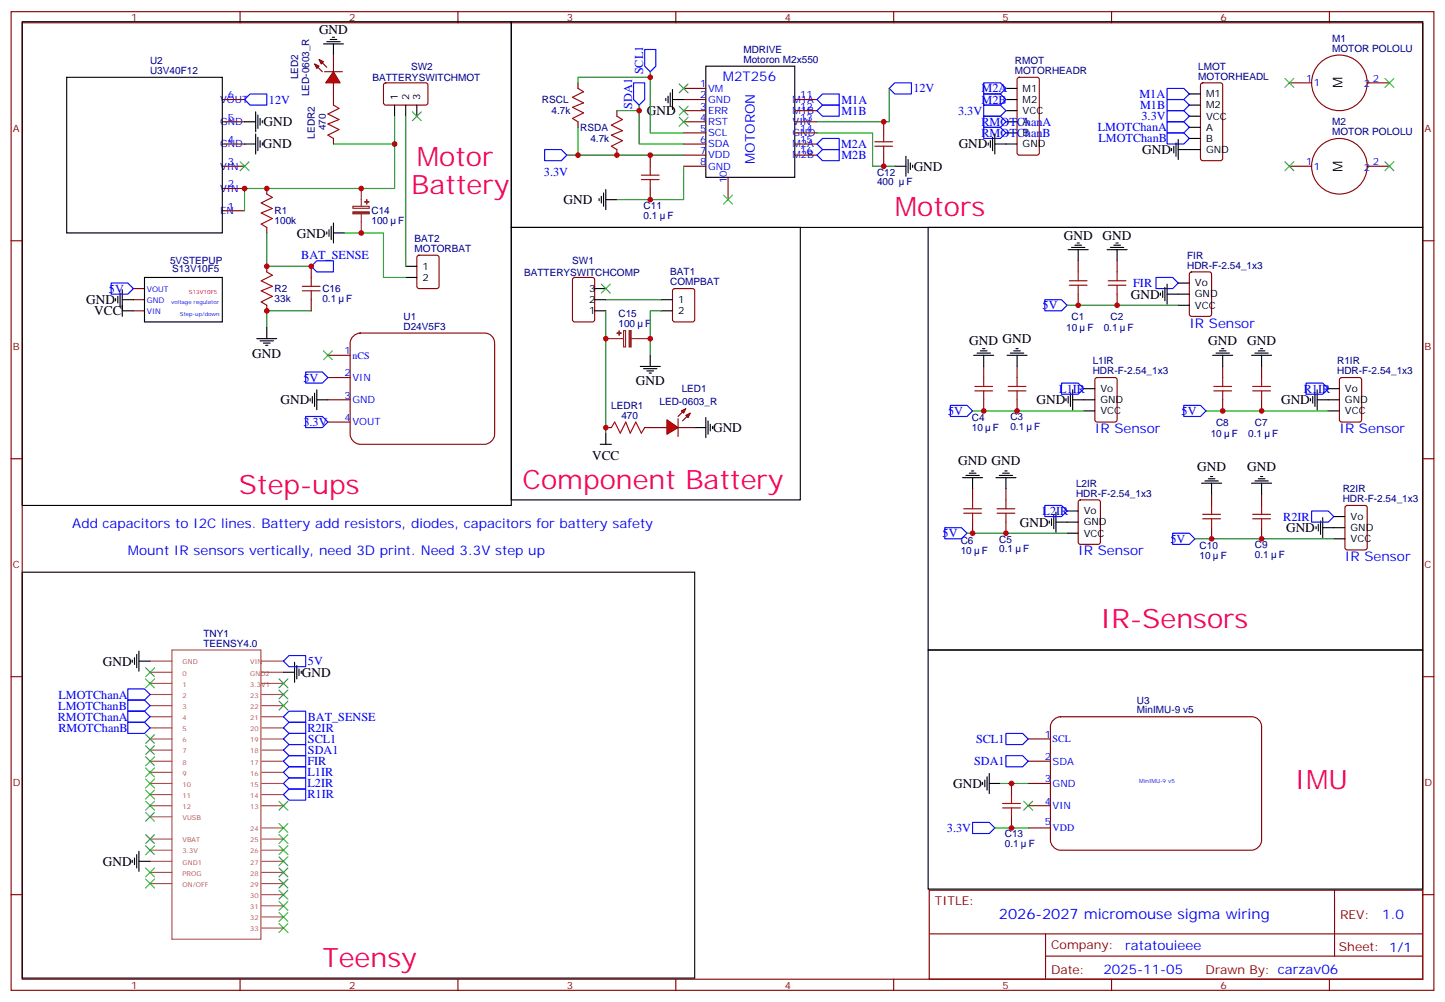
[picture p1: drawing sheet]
<svg xmlns="http://www.w3.org/2000/svg" width="459mm" height="318mm" viewBox="0 0 459 318" stroke-linecap="round" stroke-linejoin="round" font-family="sans-serif">
<g fill="none" stroke="#870000" stroke-width=".35">
<path d="M3.5 3.7h451.6v310.4h-451.6zM7.1 7.2h444.5v303.4h-444.5zM76.2 3.7v3.5M145.3 3.7v3.5M214.5 3.7v3.5M283.6 3.7v3.5M352.8 3.7v3.5M421.9 3.7v3.5M70.6 31.6h7M70.6 38.6h7M217 28h7M217 31.6h7"/>
<path d="M217 35.1h7M217 38.6h7M252.2 31.6h7.1M252.2 35.1h7.1M252.2 38.6h7.1M323 24.7l.5-.2h5.6l.7 .4v23.6l-.4 .7h-5.9l-.7-.4v-23.6zM381.2 26.5l.5-.2h5.6l.7 .4 .1 23.6-.5 .6-5.9 .1-.6-.5-.1-23.5zM409.2 26.3h7.1M433.9 26.3h7.1M70.6 45.7h7M70.6 52.7h7M70.6 59.8h7"/>
<path d="M217 42.2h7M217 45.7h7M217 49.2h7M217 52.7h7M231.1 56.3v7M252.2 42.2h7.1M252.2 45.7h7.1M252.2 49.2h7.1M409.2 52.7h7.1M433.9 52.7h7.1M3.5 76.4h3.6M70.6 66.9h7"/>
<path d="M451.6 76.4h3.5M42.3 91.5h3.6M42.3 95.1h3.6M42.3 98.6h3.6M132.5 81.2l.5-.2h5.6l.7 .4v9.4l-.4 .7h-5.9l-.7-.4v-9.4zM181.9 88.2l.5-.2h5.6l.7 .4v13l-.4 .7h-5.9l-.7-.4v-13zM213.7 91.8l.4-.3h5.7l.6 .5 .1 9.4-.5 .7h-5.9l-.6-.4-.1-9.4zM3.5 145.5h3.6M451.6 145.5h3.5M3.5 214.7h3.6M451.6 214.7h3.5M3.5 283.8h3.6"/>
<path d="M294.9 282.4h156.7v28.2h-156.7zM295 296.2h156.4M331.8 296.2v14.2M423.5 282.4l.1 20.9M451.6 283.8h3.5M76.2 310.6v3.5M145.3 310.6v3.5M214.5 310.6v3.5M283.6 310.6v3.5M331.8 303.3h119.6M352.8 310.6v3.5M421.9 310.6v3.5"/>
<circle cx="425.1" cy="26.3" r="8.8"/>
<circle cx="425.1" cy="52.7" r="8.8"/>
</g>
<g fill="none" stroke="#a64a4a" stroke-width=".35">
<path d="M47.6 209.7h7M47.6 213.3h7M47.6 216.8h7M54.6 206.2h28.2v91.7h-28.2zM83 209.7h7M83 213.3h7M83 216.8h7M47.6 220.3h7M47.6 223.8h7M47.6 227.4h7M47.6 230.9h7M47.6 234.4h7"/>
<path d="M47.6 237.9h7M83 220.3h7M83 223.8h7M83 227.4h7M83 230.9h7M83 234.4h7M83 237.9h7M47.6 241.5h7M47.6 245h7M47.6 248.5h7M47.6 252.1h7M47.6 255.6h7"/>
<path d="M47.6 259.1h7M83 241.5h7M83 245h7M83 248.5h7M83 252.1h7M83 255.6h7M47.6 266.2h7M47.6 269.7h7M47.6 273.2h7M47.6 276.8h7M83 266.2h7M83 269.7h7"/>
<path d="M83 273.2h7M83 276.8h7M83 262.6h7M47.6 280.3h7M83 280.3h7M83 294.4h7M83 283.8h7M83 287.3h7M83 290.9h7"/>
</g>
<g fill="none" stroke="#000" stroke-width=".35">
<path d="M21.2 24.5h49.4v49.4h-49.4zM224 21h28.2v35.3h-28.2zM319.3 28h3.5M319.3 31.6h3.5M319.3 35.1h3.5M319.3 38.6h3.5M377.5 29.8h3.5M377.5 33.3h3.5M377.5 36.9h3.5M319.3 42.2h3.5M319.3 45.7h3.5M377.5 40.4h3.5"/>
<path d="M377.5 43.9h3.5M377.5 47.4h3.5M103.7 73.6v.7M104.4 72.8v2.2M105.1 71.8v4.2M105.8 73.9h3.6M105.8 70.7v6.4M190.1 63v.7M190.9 62.3v2.1M191.6 61.2v4.2M192.3 63.3h3.5M192.3 60.1v6.4"/>
<path d="M36.7 94.7v.7M37.4 94v2.1M38.1 93v4.2M38.8 95.1h3.5M38.8 98.6h3.5M38.8 91.9v8.5M45.9 88h24.7v14.1h-24.7zM128.8 84.5h3.5M128.8 88h3.5M188.7 95.1h3.6M188.7 98.6h3.6M188.7 91.5h3.6"/>
<path d="M209.9 95.1h3.5M209.9 98.6h3.5M203.2 116.2h6.3M204.3 116.9h4.2M205.3 117.7h2.1M206 118.4h.7M206.4 112.7v3.5M192.3 137.4v3.5M338.3 126.5v.7M339 125.8v2.1M339.7 124.7v4.2M340.4 126.8h3.6"/>
<path d="M340.4 123.6v6.4M415.9 126.5v.7M416.6 125.8v2.1M417.3 124.7v4.2M418 126.8h3.6M418 123.6v6.4M190.5 140.9h3.5M333 165.3v.7M333.7 164.6v2.1M334.4 163.5v4.2M335.1 165.6h3.6M335.1 162.5v6.3"/>
<path d="M417.7 167v.7M418.4 166.3v2.2M419.1 165.3v4.2M419.8 167.4h3.5M419.8 164.2v6.4M42 209.4v.7M42.7 208.7v2.1M43.4 207.6v4.2M44.1 209.7h3.5M44.1 206.6v6.3M90 213.3h3.5M93.5 210.1v6.3"/>
<path d="M94.2 211.1v4.3M94.9 212.2v2.1M95.6 212.9v.7"/>
</g>
<g fill="none" stroke="#00f" stroke-width=".35">
<path d="M204.6 15.7h3.5v5.3l-1.7 1.8-1.8-1.8zM79.4 29.8h5.3v3.5h-5.3l-1.8-1.7zM201.1 26.3h3.5v5.3l-1.8 1.7-1.7-1.7zM259.3 31.6l1.8-1.8h5.2v3.5h-5.2zM259.3 35.1l1.8-1.8h5.2v3.6h-5.2zM312.2 36.9h5.3l1.8 1.7-1.8 1.8h-5.3zM312.2 26.3h5.3l1.8 1.7-1.8 1.8h-5.3zM312.2 29.8h5.3l1.8 1.8-1.8 1.7h-5.3zM370.4 31.6h5.3l1.8 1.7-1.8 1.8h-5.3zM370.4 28h5.3l1.8 1.8-1.8 1.8h-5.3zM370.4 38.6h5.3l1.8 1.8-1.8 1.8h-5.3zM259.3 45.7l1.8-1.8h5.2v3.5h-5.2z"/>
<path d="M259.3 49.2l1.8-1.8h5.2v3.6h-5.2zM312.2 40.4h5.3l1.8 1.8-1.8 1.7h-5.3zM370.4 42.2h5.3l1.8 1.7-1.8 1.8h-5.3zM35.3 89.8h5.3l1.7 1.7-1.7 1.8h-5.3zM331.6 95.1h5.3l1.8 1.7-1.8 1.8h-5.3zM366.9 88h5.3l1.7 1.8-1.7 1.7h-5.3zM336.9 121.5h5.3l1.8 1.8-1.8 1.8h-5.3zM414.5 121.5h5.3l1.8 1.8-1.8 1.8h-5.3zM331.6 160.3h5.3l1.8 1.8-1.8 1.8h-5.3zM416.3 162.1h5.3l1.7 1.8-1.7 1.7h-5.3zM90 234.4l1.7-1.7h5.3v3.5h-5.3zM90 237.9l1.7-1.7h5.3v3.5h-5.3z"/>
<path d="M90 241.5l1.7-1.8h5.3v3.5h-5.3zM90 245l1.7-1.8h5.3v3.6h-5.3zM90 248.5l1.7-1.7h5.3v3.5h-5.3zM90 252.1l1.7-1.8h5.3v3.5h-5.3z"/>
</g>
<path d="M407.8 24.9l2.8 2.8M410.6 24.9l-2.8 2.8M439.6 24.9l2.8 2.8M442.4 24.9l-2.8 2.8M407.8 51.3l2.8 2.9M410.6 51.3l-2.8 2.9M439.6 51.3l2.8 2.9M442.4 51.3l-2.8 2.9M190.9 90.1l2.8 2.9M193.7 90.1l-2.8 2.9" fill="none" stroke="#3c3" stroke-width=".35"/>
<path d="M334.2 228.6a3.4 3.4 0 0 1 2.3-1.2h60.7a3.2 3.2 0 0 1 3.2 3.1v36a3.4 3.4 0 0 1-3.2 3.2h-60.7a3.4 3.4 0 0 1-3.1-3.2v-36l.1-.7z" fill="#fff" stroke="#870000" stroke-width=".35"/>
<g fill="none" stroke="#870000" stroke-width=".35">
<path d="M105.8 31.6v1.7M121.9 26.5l.5-.2h13l.4 .7v5.9l-.7 .4h-13l-.4-.7v-5.6zM183.4 26.3v1.7M183.4 38.6v1.8M195.8 35.1v1.8M105.8 43.9v1.8M195.8 47.4v1.8M377.7 86.5l.5-.2h5.6l.7 .4v13l-.4 .6-5.9 .1-.7-.5v-12.9zM347.7 120l.5-.2h5.6l.7 .4v13l-.4 .6-5.9 .1-.7-.5v-12.9zM425.3 120l.5-.2h5.6l.7 .4 .1 13-.5 .6-5.9 .1-.6-.5-.1-12.9zM192.3 135.6h1.7M204.6 135.6h1.8"/>
<path d="M342.4 158.8l.5-.2h5.6l.7 .4v13l-.4 .6-5.9 .1-.7-.5v-12.9zM427.1 160.5l.5-.2h5.6l.7 .5v12.9l-.4 .7h-5.9l-.7-.4v-13zM326.3 234.4h7.1M326.3 241.5h7.1M326.3 248.5h7.1M326.3 255.6h7.1M326.3 262.6h7.1"/>
</g>
<g fill="none" stroke="#00f" stroke-width=".35">
<path d="M282.2 28l1.8-1.7h5.3v3.5h-5.3zM312.2 33.3h5.3l1.8 1.8-1.8 1.8h-5.3zM370.4 35.1h5.3l1.8 1.8-1.8 1.7h-5.3zM172.9 47.4h5.3l1.7 1.8-1.7 1.8h-5.3zM40.6 218.5h5.3l1.7 1.8-1.7 1.8h-5.3zM90 209.7l1.7-1.7h5.3v3.5h-5.3zM40.6 222.1h5.3l1.7 1.7-1.7 1.8h-5.3zM40.6 225.6h5.3l1.7 1.8-1.7 1.7h-5.3zM40.6 229.1h5.3l1.7 1.8-1.7 1.8h-5.3zM90 230.9l1.7-1.8h5.3v3.6h-5.3zM319.3 232.7h5.3l1.7 1.7-1.7 1.8h-5.3zM319.3 239.7h5.3l1.7 1.8-1.7 1.7h-5.3z"/>
<path d="M308.7 260.9h5.3l1.7 1.7-1.7 1.8h-5.3z"/>
</g>
<g fill="none" stroke="#000" stroke-width=".35">
<path d="M7.1 6.9h155.2v153.4h-155.2zM102.7 13.9h6.3M103.7 13.2h4.2M104.8 12.5h2.1M105.5 11.8h.7M105.8 13.9v3.6M162.3 6.9h289.3v65.2h-289.3zM77.6 38.6h3.5M81.1 35.5v6.3M81.8 36.5v4.2M82.5 37.6v2.1M83.3 38.3v.7"/>
<path d="M125.2 33.3v3.6M128.8 33.3v3.6M132.3 33.3v3.6M211.3 31.2v.7M212 30.5v2.1M212.7 29.5v4.2M213.4 31.6h3.6M213.4 28.4v6.3M77.6 45.7h3.5M81.1 42.5v6.4M81.8 43.6v4.2M82.5 44.6v2.1"/>
<path d="M83.3 45.3v.7M284 52.7h3.5M287.5 49.6v6.3M288.2 50.6v4.3M288.9 51.7v2.1M289.6 52.4v.7M313.6 45.3v.7M314.3 44.6v2.1M315 43.6v4.2M315.7 45.7h3.6M315.7 42.5v6.4M371.8 47.1v.7"/>
<path d="M372.5 46.4v2.1M373.2 45.3v4.3M373.9 47.4h3.6M373.9 44.3v6.3M162.3 72.1h91.7v86.5h-91.7zM294.6 72.1h157v134.1h-157zM368.3 93v.7M369 92.3v2.1M369.7 91.2v4.2M370.4 93.3h7.1M370.4 90.1v6.4M373.9 96.8h3.6"/>
<path d="M373.9 89.8h3.6M220.5 135.6h3.5M224 132.5v6.3M224.7 133.5v4.3M225.4 134.6v2.1M226.1 135.3v.7M344 130.4h3.5M344 123.3h3.5M344 126.8h3.5M421.6 130.4h3.5M421.6 123.3h3.5M421.6 126.8h3.5"/>
<path d="M338.7 169.2h3.5M338.7 162.1h3.5M338.7 165.6h3.5M423.3 170.9h3.6M423.3 163.9h3.6M423.3 167.4h3.6M7.1 181.5h213.4v128.8h-213.4zM294.6 206.2h157v75.8h-157zM311.9 248.2v.7M312.6 247.5v2.1M313.3 246.4v4.2M314 248.5h3.5"/>
<path d="M314 245.4v6.3M42 272.9v.7M42.7 272.2v2.1M43.4 271.1v4.2M44.1 273.2h3.5M44.1 270.1v6.3"/>
</g>
<path d="M125.2 36.9v22.9h-47.6v7.1M128.8 36.9v47.6M195.8 35.1h7M202.8 33.3v12.4h14.2M206.4 22.8v19.4h10.6M206.4 24.5h-23v1.8M105.8 45.7h19.4M179.9 49.2h37.1M183.4 40.4v8.8M192.3 95.1h17.6M192.3 98.6v38.8" fill="none" stroke="#008700" stroke-width=".35"/>
<path d="M130.9 35.5l2.8 2.8M133.7 35.5l-2.8 2.8M215.5 33.7l2.9 2.8M215.5 37.2l2.9 2.8M215.5 26.6l2.9 2.9M218.4 33.7l-2.9 2.8M218.4 37.2l-2.9 2.8M218.4 26.6l-2.9 2.9" fill="none" stroke="#3c3" stroke-width=".35"/>
<path d="M105.8 33.3l1.8 1.1-3.5 1.8 3.5 1.7-3.5 1.4 3.5 1.8-3.5 1.8 1.7 1M183.4 28l1.8 1.1-3.5 1.8 3.5 1.7-3.5 1.4 3.5 1.8-3.5 1.8 1.7 1M195.8 36.9l1.8 1-3.6 1.8 3.6 1.8-3.6 1.4 3.6 1.7-3.6 1.8 1.8 1M194 135.6l1.1-1.7 1.7 3.5 1.8-3.5 1.4 3.5 1.8-3.5 1.8 3.5 1-1.8" fill="none" stroke="#a10000" stroke-width=".35"/>
<path d="M111.9 106.8a3.4 3.4 0 0 1 2.4-1.1h39.5a3.2 3.2 0 0 1 3.2 3.1v29a3.4 3.4 0 0 1-3.2 3.1h-39.5a3.4 3.4 0 0 1-3.2-3.1v-29l.1-.7z" fill="#fff" stroke="#870000" stroke-width=".35"/>
<g fill="none" stroke="#870000" stroke-width=".35">
<path d="M280.5 38.6v3.6M84.7 59.8v1.8M206.4 49.2v3.5M206.4 59.8v3.5M280.5 49.2v3.5M84.7 72.1v1.8M84.7 84.5v1.8M84.7 96.8v1.8M98.8 84.5v3.5M98.8 95.1v3.5M342.2 82.7v3.6M342.2 93.3v3.5"/>
<path d="M354.5 82.7v3.6M354.5 93.3v3.5M104.1 112.7h7M104.1 119.8h7M312.2 116.2v3.6M322.8 116.2v3.6M388.1 116.2v3.6M400.4 116.2v3.6M104.1 126.8h7M104.1 133.9h7M312.2 126.8v3.6M322.8 126.8v3.6"/>
<path d="M388.1 126.8v3.6M400.4 126.8v3.6M308.7 155v3.6M319.3 155v3.6M384.5 156.8v3.5M400.4 156.8v3.5M308.7 165.6v3.6M319.3 165.6v3.6M384.5 167.4v3.5M400.4 167.4v3.5M321 248.5v3.6M321 259.1v3.5"/>
</g>
<path d="M76.2 51.3l2.8 2.9M79 51.3l-2.8 2.9M102.7 111.3l2.8 2.8M105.5 111.3l-2.8 2.8" fill="none" stroke="#3c3" stroke-width=".35"/>
<path d="M98.8 84.5l1.7-1.8h5.3v3.6h-5.3zM97 118h5.3l1.8 1.8-1.8 1.7h-5.3zM97 132.1h5.3l1.8 1.8-1.8 1.7h-5.3zM301.6 128.6h5.3l1.8 1.8-1.8 1.7h-5.3zM375.7 128.6h5.3l1.8 1.8-1.8 1.7h-5.3zM299.9 167.4h5.3l1.7 1.8-1.7 1.7h-5.3zM372.2 169.2h5.3l1.7 1.7-1.7 1.8h-5.3zM90 227.4l1.7-1.8h5.3v3.5h-5.3z" fill="none" stroke="#00f" stroke-width=".35"/>
<g fill="none" stroke="#000" stroke-width=".35">
<path d="M339 79.2h6.4M340.1 78.5h4.2M341.1 77.8h2.2M341.8 77.1h.7M342.2 79.2v3.5M351.4 79.2h6.3M352.4 78.5h4.3M353.5 77.8h2.1M354.2 77.1h.7M354.5 79.2v3.5M81.5 107.4h6.3M82.5 108.1h4.3"/>
<path d="M83.6 108.8h2.1M84.3 109.5h.7M84.7 103.9v3.5M309 112.7h6.4M310.1 112h4.2M311.1 111.3h2.2M311.9 110.6h.7M312.2 112.7v3.5M319.6 112.7h6.4M320.7 112h4.2M321.7 111.3h2.1M322.4 110.6h.7"/>
<path d="M322.8 112.7v3.5M384.9 112.7h6.3M385.9 112h4.3M387 111.3h2.1M387.7 110.6h.7M388.1 112.7v3.5M397.2 112.7h6.4M398.3 112h4.2M399.3 111.3h2.2M400 110.6h.8M400.4 112.7v3.5M98.4 126.5v.7"/>
<path d="M99.1 125.8v2.1M99.8 124.7v4.2M100.5 126.8h3.6M100.5 123.6v6.4M305.5 151.5h6.4M306.6 150.8h4.2M307.6 150.1h2.1M308.3 149.4h.7M308.7 151.5v3.5M316.1 151.5h6.3M317.1 150.8h4.3M318.2 150.1h2.1"/>
<path d="M318.9 149.4h.7M319.3 151.5v3.5M381.4 153.3h6.3M382.4 152.6h4.2M383.5 151.9h2.1M384.2 151.2h.7M384.5 153.3v3.5M397.2 153.3h6.4M398.3 152.6h4.2M399.3 151.9h2.2M400 151.2h.8M400.4 153.3v3.5"/>
</g>
<g fill="none" stroke="#a10000" stroke-width=".35">
<path d="M203.6 57h5.6M203.6 55.6h5.6M206.4 52.7v2.9M206.4 57v2.8M277.6 46.4h5.7M277.6 45h5.7M280.5 42.2v2.8M280.5 46.4v2.8M84.7 61.6l1.7 1-3.5 1.8 3.5 1.7-3.5 1.5 3.5 1.7-3.5 1.8 1.8 1M84.7 86.3l1.7 1-3.5 1.8 3.5 1.7-3.5 1.5 3.5 1.7-3.5 1.8 1.8 1M96 92.3h5.6M96 90.8h5.6"/>
<path d="M98.8 88v2.8M98.8 92.3v2.8M339.4 89.1h5.6M339.4 90.5h5.6M342.2 86.3v2.8M342.2 90.5v2.8M351.7 89.1h5.7M351.7 90.5h5.7M354.5 86.3v2.8M354.5 90.5v2.8M312.2 119.8v2.8M322.8 119.8v2.8"/>
<path d="M388.1 119.8v2.8M400.4 119.8v2.8M309.4 124h5.6M309.4 122.6h5.6M312.2 124v2.8M320 124h5.6M320 122.6h5.6M322.8 124v2.8M385.2 124h5.7M385.2 122.6h5.7M388.1 124v2.8M397.6 124h5.6"/>
<path d="M397.6 122.6h5.6M400.4 124v2.8M308.7 158.6v2.8M319.3 158.6v2.8M305.9 162.8h5.6M305.9 161.4h5.6M308.7 162.8v2.8M316.4 162.8h5.7M316.4 161.4h5.7M319.3 162.8v2.8M381.7 164.6h5.6M381.7 163.2h5.6"/>
<path d="M384.5 160.3v2.9M384.5 164.6v2.8M397.6 164.6h5.6M397.6 163.2h5.6M400.4 160.3v2.9M400.4 164.6v2.8M318.2 256.3h5.6M318.2 254.9h5.6M321 252.1v2.8M321 256.3v2.8"/>
</g>
<g fill="none" stroke="#008700" stroke-width=".35">
<path d="M282.2 28v10.6h-22.9M217 52.7v10.6h-21.2M259.3 42.2h17.6v10.5h7.1M84.7 73.9v10.6h14.1M109.4 73.9h12.3v14.1h7.1M98.8 98.6h-14.1v5.3M209.9 98.6h-3.5v14.1M338.7 96.8h35.2M308.7 130.4h35.3M382.8 130.4h38.8M306.9 169.2h31.8M379.2 170.9h44.1"/>
<path d="M317.5 248.5h8.8M315.7 262.6h10.6"/>
</g>
<path d="M114.7 59.8v5.6M112 65.4h5.2v.7h-5.2zM114.7 67.9v6M192.3 107.4h5.6M197.9 104.9h.6v5.2h-.6zM200.4 107.4h6" fill="none" stroke="#8c2424" stroke-width=".35"/>
<g fill="#8c2424" stroke="#8c2424" stroke-width=".35">
<path d="M112 67.2h5.2v.6h-5.2z"/>
<path d="M115.7 64l1.4 .1z"/>
<path d="M116.4 63.3v1.4z"/>
<path d="M199.7 104.9h.6v5.2h-.6z"/>
<path d="M196.5 105v1.4z"/>
<path d="M195.8 105.7h1.4z"/>
</g>
<g fill="#f00" stroke="#870000" stroke-width=".35">
<path d="M211.7 133.2l3.5 2.4-3.5 2.2z"/>
<path d="M215.2 132.8v5.7z"/>
</g>
<g fill="#870000" stroke="#870000" stroke-width=".35">
<path d="M215.2 132.1l1.4-1.4z"/>
<path d="M216.6 133.5l1.4-1.4z"/>
</g>
<g fill="#f00" stroke="#870000" stroke-width=".35">
<path d="M216.3 130.4l1.4-.8-.7 1.5z"/>
<path d="M217.7 131.8l1.4-.7-.7 1.4z"/>
</g>
<path d="M206.4 135.6h5.3M215.2 135.6h5.3" fill="none" stroke="#870000" stroke-width=".35"/>
<g fill="#f00" stroke="#870000" stroke-width=".35">
<path d="M105.8 22.8l2.1 3.5h-4.5z"/>
<path d="M103 22.8h5.7z"/>
</g>
<g fill="#870000" stroke="#870000" stroke-width=".35">
<path d="M100.9 21.3l1.4 1.5z"/>
<path d="M102.3 19.9l1.4 1.4z"/>
</g>
<g fill="#f00" stroke="#870000" stroke-width=".35">
<path d="M99.8 20.3l1.4 .7-.7 .7z"/>
<path d="M101.2 18.9l1.5 .7-.7 .7z"/>
</g>
<path d="M105.8 17.5v5.3M105.8 26.3v5.3" fill="none" stroke="#870000" stroke-width=".35"/>
<g fill="none" stroke="#3c3" stroke-width=".35">
<path d="M229.7 61.9l2.8 2.8M232.5 61.9l-2.8 2.8M46.2 215.4l2.8 2.8M46.2 211.8l2.8 2.9M49 215.4l-2.8 2.8M49 211.8l-2.8 2.9M88.5 215.4l2.9 2.8M88.5 218.9l2.9 2.8M91.4 215.4l-2.9 2.8M91.4 218.9l-2.9 2.8M46.2 236.5l2.8 2.9M46.2 233l2.8 2.8"/>
<path d="M49 236.5l-2.8 2.9M49 233l-2.8 2.8M88.5 222.4l2.9 2.8M91.4 222.4l-2.9 2.8M46.2 257.7l2.8 2.8M46.2 254.2l2.8 2.8M46.2 250.6l2.8 2.9M46.2 247.1l2.8 2.8M46.2 243.6l2.8 2.8M46.2 240.1l2.8 2.8M49 257.7l-2.8 2.8M49 254.2l-2.8 2.8"/>
<path d="M49 250.6l-2.8 2.9M49 247.1l-2.8 2.8M49 243.6l-2.8 2.8M49 240.1l-2.8 2.8M88.5 254.2l2.9 2.8M91.4 254.2l-2.9 2.8M324.9 254.2l2.8 2.8M327.7 254.2l-2.8 2.8M46.2 278.9l2.8 2.8M46.2 275.3l2.8 2.9M46.2 268.3l2.8 2.8M46.2 264.8l2.8 2.8"/>
<path d="M49 278.9l-2.8 2.8M49 275.3l-2.8 2.9M49 268.3l-2.8 2.8M49 264.8l-2.8 2.8M88.5 261.2l2.9 2.9M88.5 264.8l2.9 2.8M88.5 268.3l2.9 2.8M88.5 271.8l2.9 2.8M88.5 275.3l2.9 2.9M88.5 278.9l2.9 2.8M91.4 261.2l-2.9 2.9M91.4 264.8l-2.9 2.8"/>
<path d="M91.4 268.3l-2.9 2.8M91.4 271.8l-2.9 2.8M91.4 275.3l-2.9 2.9M91.4 278.9l-2.9 2.8M88.5 282.4l2.9 2.8M88.5 285.9l2.9 2.8M88.5 289.5l2.9 2.8M88.5 293l2.9 2.8M91.4 282.4l-2.9 2.8M91.4 285.9l-2.9 2.8M91.4 289.5l-2.9 2.8M91.4 293l-2.9 2.8"/>
</g>
<g fill="#c00">
<circle cx="77.6" cy="59.8" r=".88"/>
<circle cx="183.4" cy="49.2" r=".88"/>
<circle cx="125.2" cy="45.7" r=".88"/>
<circle cx="195.8" cy="49.2" r=".88"/>
<circle cx="202.8" cy="35.1" r=".88"/>
<circle cx="206.4" cy="24.5" r=".88"/>
<circle cx="206.4" cy="49.2" r=".88"/>
<circle cx="206.4" cy="63.3" r=".88"/>
<circle cx="280.5" cy="52.7" r=".88"/>
<circle cx="280.5" cy="38.6" r=".88"/>
<circle cx="321" cy="262.6" r=".88"/>
<circle cx="321" cy="248.5" r=".88"/>
<circle cx="192.3" cy="135.6" r=".88"/>
<circle cx="84.7" cy="59.8" r=".88"/>
<circle cx="84.7" cy="98.6" r=".88"/>
<circle cx="84.7" cy="84.5" r=".88"/>
<circle cx="98.8" cy="84.5" r=".88"/>
<circle cx="192.3" cy="107.4" r=".88"/>
<circle cx="206.4" cy="107.4" r=".88"/>
<circle cx="114.7" cy="59.8" r=".88"/>
<circle cx="114.7" cy="73.9" r=".88"/>
<circle cx="322.8" cy="130.4" r=".88"/>
<circle cx="312.2" cy="130.4" r=".88"/>
<circle cx="354.5" cy="96.8" r=".88"/>
<circle cx="342.2" cy="96.8" r=".88"/>
<circle cx="400.4" cy="130.4" r=".88"/>
<circle cx="388.1" cy="130.4" r=".88"/>
<circle cx="308.7" cy="169.2" r=".88"/>
<circle cx="319.3" cy="169.2" r=".88"/>
<circle cx="400.4" cy="170.9" r=".88"/>
<circle cx="384.5" cy="170.9" r=".88"/>
</g>
<g font-size="8.5" fill="#f06">
<text x="132.3" y="52.7">Motor</text>
<text x="130.5" y="61.6">Battery</text>
<text x="284" y="68.6">Motors</text>
<text x="165.8" y="155">Component Battery</text>
<text x="75.8" y="156.8">Step-ups</text>
<text x="349.2" y="199.1">IR-Sensors</text>
<text x="411" y="250.3">IMU</text>
<text x="102.3" y="306.7">Teensy</text>
</g>
<text font-size="4.6" fill="#00f" x="317" y="291.4">2026-2027 micromouse sigma wiring</text>
<g font-size="4.2">
<text x="101.2" y="10.7">GND</text>
<text x="426.1" y="28" transform="rotate(-90 426.1 28)">M</text>
<text x="83.6" y="40.1">GND</text>
<text x="205.3" y="36.5">GND</text>
<text x="83.4" y="47.1">GND</text>
<text x="304.3" y="47.1">GND</text>
<text x="362.5" y="48.9">GND</text>
<text x="290" y="54.2">GND</text>
<text x="426.1" y="54.5" transform="rotate(-90 426.1 54.5)">M</text>
<text x="178.9" y="64.7">GND</text>
<text x="94.2" y="75.3">GND</text>
<text x="337.6" y="76">GND</text>
<text x="350" y="76">GND</text>
<text x="359" y="94.7">GND</text>
<text x="27.3" y="96.6">GND</text>
<text x="29.9" y="100">VCC</text>
<text x="80.1" y="113.5">GND</text>
<text x="307.6" y="109.5">GND GND</text>
<text x="383.5" y="109.5">GND</text>
<text x="395.8" y="109.5">GND</text>
<text x="201.8" y="122.2">GND</text>
<text x="89.1" y="128.3">GND</text>
<text x="329" y="128.2">GND</text>
<text x="406.6" y="128.2">GND</text>
<text x="226.3" y="137.1">GND</text>
<text x="187.9" y="145.9">VCC</text>
<text x="304.1" y="147.7">GND GND</text>
<text x="379.9" y="149.4">GND</text>
<text x="395.8" y="149.4">GND</text>
<text x="323.7" y="167">GND</text>
<text x="408.2" y="168.8">GND</text>
<text x="32.6" y="211.2">GND</text>
<text x="95.8" y="214.7">GND</text>
<text x="302.5" y="249.9">GND</text>
<text x="32.6" y="274.6">GND</text>
</g>
<g font-size="4.2" fill="#00f">
<text x="229.4" y="25.6">M2T256</text>
<text x="239.6" y="52" transform="rotate(-90 239.6 52)">MOTORON</text>
<text x="377.5" y="103.9">IR Sensor</text>
<text x="347.5" y="137.4">IR Sensor</text>
<text x="425.1" y="137.4">IR Sensor</text>
<text x="22.9" y="167.4">Add capacitors to I2C lines. Battery add resistors, diodes, capacitors for battery safety</text>
<text x="40.6" y="176.2">Mount IR sensors vertically, need 3D print. Need 3.3V step up</text>
<text x="342.2" y="176.2">IR Sensor</text>
<text x="426.9" y="178">IR Sensor</text>
<text x="438.7" y="291.7">1.0</text>
<text x="357.1" y="301.2">ratatouieee</text>
<text x="350.2" y="309">2025-11-05</text>
</g>
<g font-size="3.9" fill="#00f">
<text x="204.1" y="23.6" transform="rotate(-90 204.1 23.6)">SCL1</text>
<text x="289.9" y="29.3">12V</text>
<text x="311.5" y="29.3">M2A</text>
<text x="85.4" y="32.9">12V</text>
<text x="200.6" y="34.5" transform="rotate(-90 200.6 34.5)">SDA1</text>
<text x="267.1" y="32.8">M1A</text>
<text x="311.5" y="32.8">M2B</text>
<text x="361.6" y="31">M1A</text>
<text x="361.8" y="34.5">M1B</text>
<text x="267.1" y="36.4">M1B</text>
<text x="304.1" y="36.4">3.3V</text>
<text x="311.5" y="39.9">RMOTChanA</text>
<text x="348.4" y="41.7">LMOTChanA</text>
<text x="362.3" y="38.1">3.3V</text>
<text x="267" y="47">M2A</text>
<text x="311.5" y="43.4">RMOTChanB</text>
<text x="348.6" y="45.2">LMOTChanB</text>
<text x="267.1" y="50.5">M2B</text>
<text x="172.6" y="55.8">3.3V</text>
<text x="95.6" y="82.2">BAT_SENSE</text>
<text x="34.6" y="92.8">5V</text>
<text x="359.6" y="91.1">FIR</text>
<text x="330.9" y="98.1">5V</text>
<text x="96.3" y="121">5V</text>
<text x="336.2" y="124.6">L1IR</text>
<text x="413.8" y="124.6">R1IR</text>
<text x="300.9" y="131.6">5V</text>
<text x="375" y="131.6">5V</text>
<text x="96.3" y="135.1">3.3V</text>
<text x="330.9" y="163.4">L2IR</text>
<text x="407.3" y="165.1">R2IR</text>
<text x="299.2" y="170.4">5V</text>
<text x="371.5" y="172.2">5V</text>
<text x="97.7" y="210.9">5V</text>
<text x="18.5" y="221.6">LMOTChanA</text>
<text x="18.5" y="225.2">LMOTChanB</text>
<text x="18.3" y="228.6">RMOTChanA</text>
<text x="18.5" y="232.2">RMOTChanB</text>
<text x="97.5" y="232.2">R2IR</text>
<text x="97.7" y="228.7">BAT_SENSE</text>
<text x="97.7" y="235.7">SCL1</text>
<text x="97.7" y="239.2">SDA1</text>
<text x="309.8" y="235.6">SCL1</text>
<text x="97.6" y="242.7">FIR</text>
<text x="309.1" y="242.7">SDA1</text>
<text x="97.6" y="246.2">L1IR</text>
<text x="97.6" y="249.7">L2IR</text>
<text x="97.6" y="253.3">R1IR</text>
<text x="300.6" y="263.9">3.3V</text>
</g>
<g font-size="3.9" fill="#800">
<text x="296.7" y="287">TITLE:</text>
<text x="425.3" y="291.7">REV:</text>
<text x="333.6" y="301.2">Company:</text>
<text x="425" y="301.8">Sheet: 1/1</text>
<text x="333.6" y="308.9">Date:</text>
<text x="382.6" y="308.9">Drawn By: carzav06</text>
</g>
<g font-size="3.2" fill="#800">
<text x="41.6" y="6.7">1</text>
<text x="110.8" y="6.7">2</text>
<text x="179.9" y="6.7">3</text>
<text x="249.1" y="6.7">4</text>
<text x="318.2" y="6.7">5</text>
<text x="387.3" y="6.7">6</text>
<text x="4.1" y="41.8">A</text>
<text x="452.1" y="41.8">A</text>
<text x="4.1" y="110.9">B</text>
<text x="452.1" y="110.9">B</text>
<text x="4.1" y="180.1">C</text>
<text x="452.1" y="180.1">C</text>
<text x="4.1" y="249.2">D</text>
<text x="452.1" y="249.2">D</text>
<text x="41.6" y="313.6">1</text>
<text x="110.8" y="313.6">2</text>
<text x="179.9" y="313.6">3</text>
<text x="249.1" y="313.6">4</text>
<text x="318.2" y="313.6">5</text>
<text x="387.3" y="313.6">6</text>
</g>
<g font-size="3.2" fill="#000080">
<text x="235.9" y="16.9">MDRIVE</text>
<text x="422.8" y="16.4">MOTOR POLOLU</text>
<text x="422.8" y="13.2">M1</text>
<text x="47.6" y="23.5">U3V40F12</text>
<text x="47.6" y="20.3">U2</text>
<text x="130.5" y="22.1">SW2</text>
<text x="235.9" y="19.9">Motoron M2x550</text>
<text x="322.1" y="23.5">MOTORHEADR</text>
<text x="322.1" y="20.3">RMOT</text>
<text x="380.3" y="22">LMOT</text>
<text x="94.6" y="25.1" transform="rotate(-90 94.6 25.1)">LED2</text>
<text x="118.2" y="25.7">BATTERYSWITCHMOT</text>
<text x="380.3" y="25.2">MOTORHEADL</text>
<text x="98.1" y="30.5" transform="rotate(-90 98.1 30.5)">LED-0603_R</text>
<text x="172" y="32.7">RSCL</text>
<text x="103.5" y="41.3" transform="rotate(-90 103.5 41.3)">470</text>
<text x="175" y="36.3">4.7k</text>
<text x="184.1" y="41.6">RSDA</text>
<text x="422.8" y="39.6">M2</text>
<text x="99.9" y="43.9" transform="rotate(-90 99.9 43.9)">LEDR2</text>
<text x="187.4" y="45.1">4.7k</text>
<text x="422.8" y="42.9">MOTOR POLOLU</text>
<text x="278.4" y="58.8">400</text>
<text x="278.4" y="55.7">C12</text>
<text x="287.7" y="58.8">F</text>
<text x="87.1" y="71.2">100k</text>
<text x="87.1" y="68">R1</text>
<text x="117.9" y="71.2">100</text>
<text x="117.9" y="68">C14</text>
<text x="126.4" y="71.2">F</text>
<text x="204.3" y="69.4">0.1</text>
<text x="204.3" y="66.3">C11</text>
<text x="211.9" y="69.4">F</text>
<text x="131.6" y="76.7">BAT2</text>
<text x="54" y="83.8">5VSTEPUP</text>
<text x="131.6" y="79.9">MOTORBAT</text>
<text x="181.6" y="83.9">SW1</text>
<text x="376.8" y="82">FIR</text>
<text x="54.7" y="86.3">S13V10F5</text>
<text x="166.3" y="87.4">BATTERYSWITCHCOMP</text>
<text x="212.7" y="87.3">BAT1</text>
<text x="376.8" y="85.2">HDR-F-2.54_1x3</text>
<text x="87.1" y="95.9">33k</text>
<text x="87.1" y="92.7">R2</text>
<text x="102.3" y="95.9">0.1</text>
<text x="102.3" y="92.7">C16</text>
<text x="109.9" y="95.9">F</text>
<text x="212.7" y="90.5">COMPBAT</text>
<text x="128.1" y="101.4">U1</text>
<text x="196.3" y="100.6">C15</text>
<text x="340.1" y="101.5">C1</text>
<text x="352.4" y="101.5">C2</text>
<text x="128.1" y="104.6">D24V5F3</text>
<text x="196.3" y="103.8">100</text>
<text x="204.8" y="103.8">F</text>
<text x="338.4" y="105">10</text>
<text x="345.1" y="105">F</text>
<text x="350.3" y="105">0.1</text>
<text x="357.9" y="105">F</text>
<text x="346.8" y="118.7">HDR-F-2.54_1x3</text>
<text x="346.8" y="115.5">L1IR</text>
<text x="424.4" y="118.7">HDR-F-2.54_1x3</text>
<text x="424.4" y="115.5">R1IR</text>
<text x="216.4" y="124.4">LED1</text>
<text x="194" y="129.7">LEDR1</text>
<text x="209.3" y="128.6">LED-0603_R</text>
<text x="197.2" y="132.8">470</text>
<text x="308.4" y="136.8">10</text>
<text x="308.4" y="133.7">C4</text>
<text x="315.1" y="136.8">F</text>
<text x="320.7" y="136.4">0.1</text>
<text x="320.7" y="133.3">C3</text>
<text x="328.3" y="136.4">F</text>
<text x="385.9" y="135.1">C8</text>
<text x="398.3" y="135.1">C7</text>
<text x="384.3" y="138.6">10</text>
<text x="391" y="138.6">F</text>
<text x="396.2" y="138.6">0.1</text>
<text x="403.7" y="138.6">F</text>
<text x="341.5" y="154.3">L2IR</text>
<text x="341.5" y="157.5">HDR-F-2.54_1x3</text>
<text x="426.2" y="159.3">HDR-F-2.54_1x3</text>
<text x="426.2" y="156.1">R2IR</text>
<text x="304.9" y="172.5">C6</text>
<text x="317.2" y="172.1">C5</text>
<text x="398.3" y="173.9">C9</text>
<text x="304.9" y="175.6">10</text>
<text x="311.6" y="175.6">F</text>
<text x="317.2" y="175.2">0.1</text>
<text x="324.7" y="175.2">F</text>
<text x="380.7" y="177.4">10</text>
<text x="380.7" y="174.3">C10</text>
<text x="387.4" y="177.4">F</text>
<text x="398.3" y="177">0.1</text>
<text x="405.9" y="177">F</text>
<text x="64.6" y="202">TNY1</text>
<text x="64.6" y="205.1">TEENSY4.0</text>
<text x="360.8" y="226.3">MinIMU-9 v5</text>
<text x="360.8" y="223.3">U3</text>
<text x="318.9" y="268.7">0.1</text>
<text x="318.9" y="265.6">C13</text>
<text x="326.5" y="268.7">F</text>
</g>
<g font-size="3.2" fill="#00f">
<text x="222.2" y="27.7">1</text>
<text x="224.7" y="29.1">VM</text>
<text x="414.5" y="25.9">1</text>
<text x="417" y="27.3">1</text>
<text x="432.9" y="27.7">2</text>
<text x="435.7" y="25.9">2</text>
<text x="69.8" y="32.6">VOUT</text>
<text x="72.3" y="31.2">6</text>
<text x="222.2" y="31.2">2</text>
<text x="222.2" y="34.7">3</text>
<text x="224.7" y="32.6">GND</text>
<text x="251.5" y="32.6">M1A</text>
<text x="254" y="31.2">11</text>
<text x="254" y="34.7">12</text>
<text x="69.8" y="39.7">GND</text>
<text x="72.3" y="38.3">5</text>
<text x="222.2" y="38.3">4</text>
<text x="222.2" y="41.8">5</text>
<text x="224.7" y="36.2">ERR</text>
<text x="224.7" y="39.7">RST</text>
<text x="251.5" y="36.2">M1B</text>
<text x="251.5" y="39.7">VIN</text>
<text x="254" y="38.3">13</text>
<text x="254" y="41.8">14</text>
<text x="69.8" y="46.7">GND</text>
<text x="72.3" y="45.3">4</text>
<text x="222.2" y="45.3">6</text>
<text x="224.7" y="43.2">SCL</text>
<text x="224.7" y="46.7">SDA</text>
<text x="251.5" y="43.2">GND</text>
<text x="251.5" y="46.7">M2A</text>
<text x="254" y="45.3">15</text>
<text x="69.8" y="53.8">VIN</text>
<text x="72.3" y="52.4">3</text>
<text x="222.2" y="48.9">7</text>
<text x="222.2" y="52.4">8</text>
<text x="224.7" y="50.3">VDD</text>
<text x="224.7" y="53.8">GND</text>
<text x="251.5" y="50.3">M2B</text>
<text x="254" y="48.9">16</text>
<text x="414.5" y="52.4">1</text>
<text x="417" y="53.8">1</text>
<text x="435.7" y="52.4">2</text>
<text x="72.3" y="59.4">2</text>
<text x="230.7" y="58" transform="rotate(-90 230.7 58)">10</text>
<text x="432.9" y="54.2">2</text>
<text x="69.8" y="60.9">VIN</text>
<text x="69.8" y="67.9">EN</text>
<text x="72.3" y="66.5">1</text>
<text x="109.4" y="112.4">1</text>
<text x="111.8" y="113.8">nCS</text>
<text x="109.4" y="119.4">2</text>
<text x="111.8" y="120.8">VIN</text>
<text x="109.4" y="126.5">3</text>
<text x="111.8" y="127.9">GND</text>
<text x="109.4" y="133.5">4</text>
<text x="111.8" y="134.9">VOUT</text>
<text x="331.6" y="234.1">1</text>
<text x="334.1" y="235.5">SCL</text>
<text x="331.6" y="241.1">2</text>
<text x="334.1" y="242.5">SDA</text>
<text x="331.6" y="248.2">3</text>
<text x="334.1" y="249.6">GND</text>
<text x="331.6" y="255.2">4</text>
<text x="334.1" y="256.6">VIN</text>
<text x="331.6" y="261.8">5</text>
<text x="334.1" y="263.7">VDD</text>
</g>
<g font-size="3.2">
<text x="324.6" y="29.1">M1</text>
<text x="126.3" y="31.6" transform="rotate(-90 126.3 31.6)">1</text>
<text x="129.8" y="31.6" transform="rotate(-90 129.8 31.6)">2</text>
<text x="133.3" y="31.6" transform="rotate(-90 133.3 31.6)">3</text>
<text x="324.6" y="32.6">M2</text>
<text x="382.8" y="30.9">M1</text>
<text x="382.8" y="34.4">M2</text>
<text x="324.6" y="36.2">VCC</text>
<text x="324.6" y="39.7">A</text>
<text x="382.8" y="37.9">VCC</text>
<text x="382.8" y="41.5">A</text>
<text x="324.6" y="43.2">B</text>
<text x="324.6" y="46.7">GND</text>
<text x="382.8" y="45">B</text>
<text x="382.8" y="48.5">GND</text>
<text x="134.1" y="85.5">1</text>
<text x="134.1" y="89.1">2</text>
<text x="187" y="92.6">3</text>
<text x="379.2" y="90.8">Vo</text>
<text x="379.2" y="94.4">GND</text>
<text x="187" y="99.7">1</text>
<text x="187" y="96.1">2</text>
<text x="215.2" y="96.1">1</text>
<text x="215.2" y="99.7">2</text>
<text x="379.2" y="97.9">VCC</text>
<text x="349.2" y="124.4">Vo</text>
<text x="426.9" y="124.4">Vo</text>
<text x="349.2" y="131.4">VCC</text>
<text x="349.2" y="127.9">GND</text>
<text x="426.9" y="131.4">VCC</text>
<text x="426.9" y="127.9">GND</text>
<text x="344" y="163.2">Vo</text>
<text x="344" y="166.7">GND</text>
<text x="428.6" y="164.9">Vo</text>
<text x="344" y="170.2">VCC</text>
<text x="428.6" y="172">VCC</text>
<text x="428.6" y="168.5">GND</text>
</g>
<g font-size="2.5" fill="#00f">
<text x="46.6" y="92.6">VOUT</text>
<text x="46.6" y="96.1">GND</text>
<text x="46.6" y="99.7">VIN</text>
</g>
<g font-size="2.1" fill="#a54b4b">
<text x="57.9" y="210.8">GND</text>
<text x="57.9" y="214.3">0</text>
<text x="79.4" y="210.8">VIN</text>
<text x="79.4" y="214.3">GND2</text>
<text x="57.9" y="217.8">1</text>
<text x="57.9" y="221.4">2</text>
<text x="79.4" y="217.8">3.3V1</text>
<text x="79.4" y="221.4">23</text>
<text x="57.9" y="224.9">3</text>
<text x="79.4" y="224.9">22</text>
<text x="57.9" y="228.4">4</text>
<text x="57.9" y="231.9">5</text>
<text x="79.4" y="228.4">21</text>
<text x="79.4" y="231.9">20</text>
<text x="57.9" y="235.5">6</text>
<text x="57.9" y="239">7</text>
<text x="79.4" y="235.5">19</text>
<text x="79.4" y="239">18</text>
<text x="57.9" y="242.5">8</text>
<text x="79.4" y="242.5">17</text>
<text x="57.9" y="246">9</text>
<text x="57.9" y="249.6">10</text>
<text x="79.4" y="246">16</text>
<text x="79.4" y="249.6">15</text>
<text x="57.9" y="253.1">11</text>
<text x="57.9" y="256.6">12</text>
<text x="79.4" y="253.1">14</text>
<text x="79.4" y="256.6">13</text>
<text x="57.9" y="260.2">VUSB</text>
<text x="79.4" y="263.7">24</text>
<text x="57.9" y="267.2">VBAT</text>
<text x="79.4" y="267.2">25</text>
<text x="57.9" y="270.7">3.3V</text>
<text x="57.9" y="274.3">GND1</text>
<text x="79.4" y="270.7">26</text>
<text x="79.4" y="274.3">27</text>
<text x="57.9" y="277.8">PROG</text>
<text x="57.9" y="281.3">ON/OFF</text>
<text x="79.4" y="277.8">28</text>
<text x="79.4" y="281.3">29</text>
<text x="79.4" y="284.9">30</text>
<text x="79.4" y="288.4">31</text>
<text x="79.4" y="291.9">32</text>
<text x="79.4" y="295.4">33</text>
</g>
<text font-size="1.8" fill="#f00" x="60" y="93.3">S13V10F5</text>
<g font-size="1.8" fill="#00f">
<text x="54.3" y="96.6">voltage regulator</text>
<text x="57.1" y="100.1">Step-up/down</text>
<text x="361.6" y="248.5">MinIMU-9 v5</text>
</g>
</svg>
